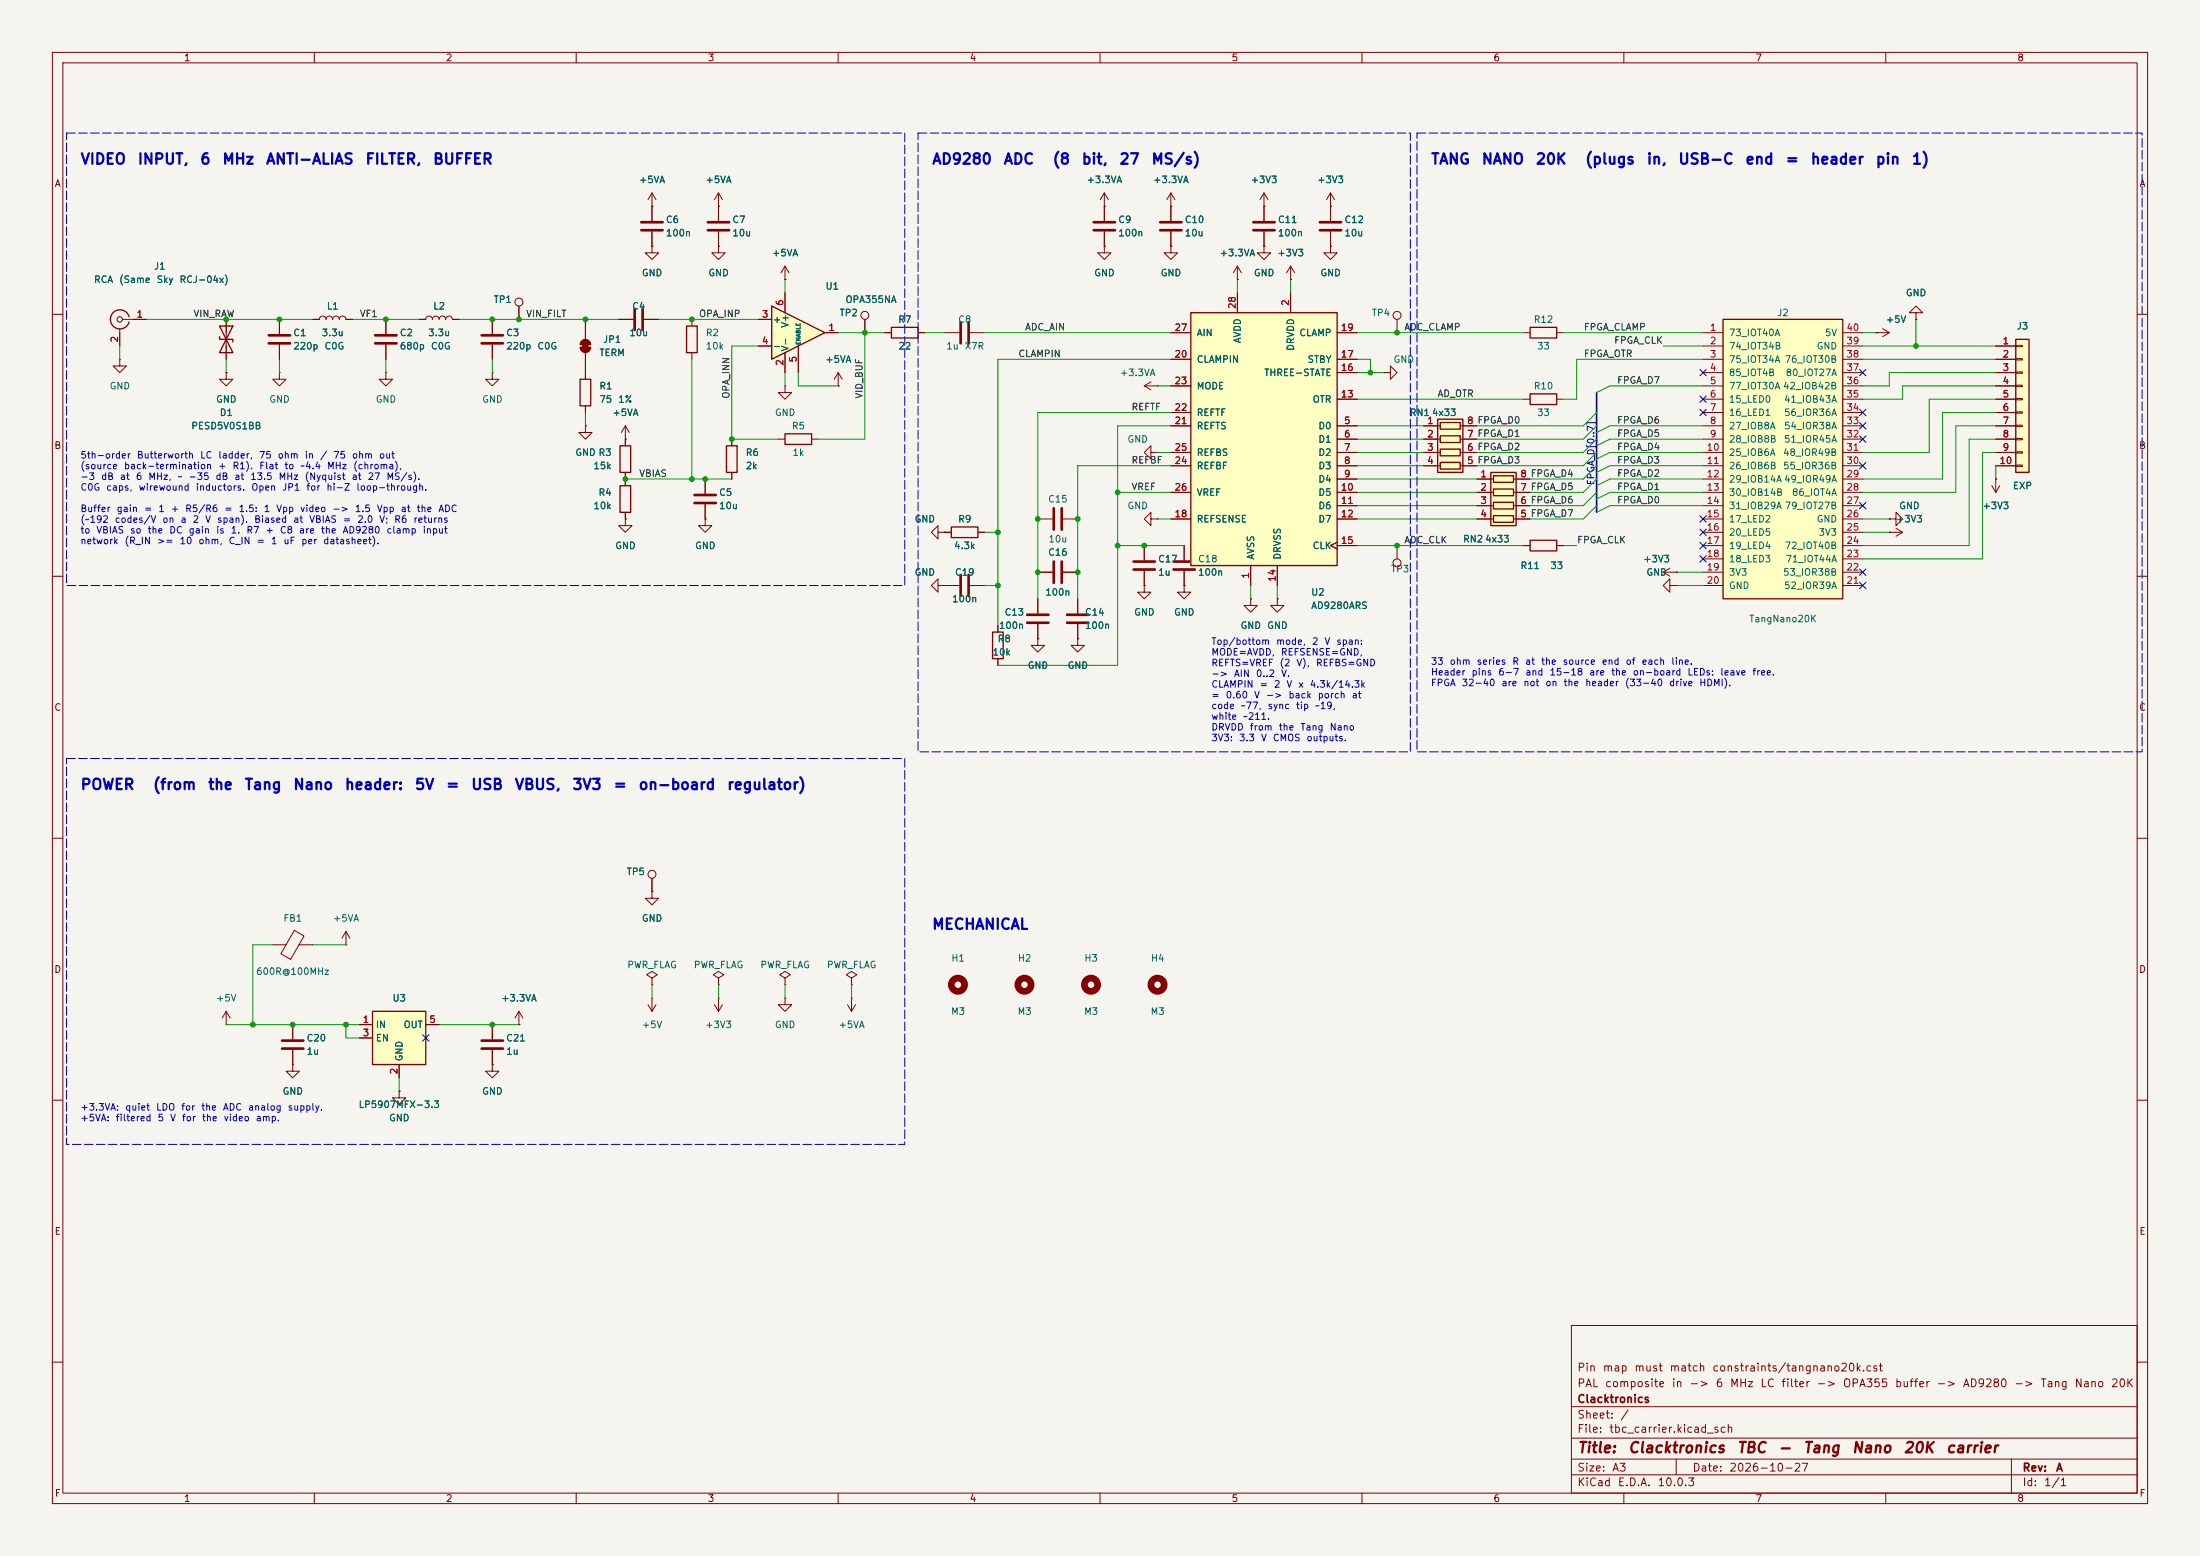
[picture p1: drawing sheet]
<svg xmlns="http://www.w3.org/2000/svg" width="420mm" height="297mm" viewBox="0 0 420 297" stroke-linecap="round" stroke-linejoin="round" font-family="sans-serif">
<path d="M0 0h420v297h-420z" fill="#f5f4ef" stroke="#f5f4ef" stroke-width=".19"/>
<g fill="none" stroke="#840000" stroke-width=".19">
<path d="M10 10h400v277h-400zM12 12h396v273h-396zM60 10v2M110 10v2M160 10v2M210 10v2M260 10v2M310 10v2M360 10v2M210.8 39.4h.1M210.8 36.8v5.4M210.8 36.8l-.7 1.3"/>
<path d="M210.8 36.8l.8 1.3M223.5 39.4h.1M223.5 36.8l-.7 1.3M223.5 36.8l.8 1.3M223.5 36.8v2.6M241.3 39.4h.1M241.3 36.8v5.4M241.3 36.8l-.8 1.3M241.3 36.8l.8 1.3M254 39.4h.1M254 36.8v5.4M254 36.8l-.8 1.3"/>
<path d="M254 36.8l.8 1.3M149.9 53.3h.1M149.9 50.8l-.8 1.3M149.9 50.8l.7 1.3M149.9 50.8v2.5M210.8 47v1.3h1.3l-1.3 1.2-1.3-1.2h1.3M210.8 47h.1M210.8 44.2v2.8M223.5 47v1.3h1.3l-1.3 1.2-1.3-1.2h1.3M223.5 47h.1M236.2 53.3h.1M236.2 50.8l-.7 1.3"/>
<path d="M236.2 50.8l.8 1.3M236.2 50.8v2.5M241.3 47v1.3h1.3l-1.3 1.2-1.3-1.2h1.3M241.3 47h.1M241.3 44.2v2.8M246.4 53.3h.1M246.4 50.8l-.8 1.3M246.4 50.8l.7 1.3M246.4 50.8v2.5M254 47v1.3h1.3l-1.3 1.2-1.3-1.2h1.3M254 47h.1M254 44.2v2.8"/>
<path d="M10 60h2M22.9 68.6v1.3h1.2l-1.2 1.2-1.3-1.2h1.3M22.9 68.6h.1M22.9 62.7v3.3M23.4 61h4.5M43.2 71.1v1.3h1.2l-1.2 1.3-1.3-1.3h1.3M43.2 71.1h.1M43.2 61v7.6M53.3 71.1v1.3h1.3l-1.3 1.3-1.2-1.3h1.2M53.3 71.1h.1M53.3 61v2.8M53.3 65.8v2.8"/>
<path d="M59.7 61h1.3a.64 .64 0 0 1 .6-.7 .64 .64 0 0 1 .6 .7 .64 .64 0 0 1 .7-.7 .64 .64 0 0 1 .6 .7 .64 .64 0 0 1 .6-.7 .64 .64 0 0 1 .7 .7 .64 .64 0 0 1 .6-.7 .64 .64 0 0 1 .6 .7h1.3M73.7 71.1v1.3h1.2l-1.2 1.3-1.3-1.3h1.3M73.7 71.1h.1M73.7 61v2.8M73.7 65.8v2.8M80 61h1.3a.64 .64 0 0 1 .6-.7 .64 .64 0 0 1 .6 .7 .64 .64 0 0 1 .7-.7 .64 .64 0 0 1 .6 .7 .64 .64 0 0 1 .7-.7 .64 .64 0 0 1 .6 .7 .64 .64 0 0 1 .6-.7 .64 .64 0 0 1 .7 .7h1.2M132.1 61v1.2M132.1 67.3v1.3M180.3 63.5h2.8M185.2 63.5h2.8M218.4 73.7l1.3 .7M218.4 73.7h2.6"/>
<path d="M219.7 72.9l-1.3 .8M221 73.7h.1M408 60h2M198.1 99.1h2.8M202.9 99.1h2.8M219.7 86.4v-1.3l-1.3 1.3 1.3 1.2v-1.2h1.3M219.7 99.1v-1.3l-1.3 1.3 1.3 1.2v-1.2h1.3M221 86.4h.1M221 99.1h.1M10 110h2M180.3 101.6h1.3M180.3 111.8h2.8"/>
<path d="M185.2 111.8h2.8M186.7 101.6h1.3M198.1 109.2h2.8M202.9 109.2h2.8M218.4 111.8v1.2h1.3l-1.3 1.3-1.2-1.3h1.2M218.4 111.8h.1M408 110h2M10 160h2M408 160h2M10 210h2M408 210h2M300 253h108v32h-108z"/>
<path d="M10 260h2M300 278.5h108M300 274.5h108M300 268.5h108M320 278.5v3M384 278.5v6.5M408 260h2M60 285v2M110 285v2M160 285v2M210 285v2M260 285v2"/>
<path d="M300 281.5h108M310 285v2M360 285v2"/>
</g>
<path d="M24.6 60.5a1.81 1.81 0 0 0-2.8-1 1.81 1.81 0 0 0 0 2.9 1.81 1.81 0 0 0 2.8-.9M41.9 62.2l2.5 5.1h-2.5l2.5-5.1zM41.9 64.3v.5h2.5v.5M131.1 62.2h2v5.1h-2zM181.6 100.6h5.1v2h-5.1z" fill="none" stroke="#840000" stroke-width=".25"/>
<g fill="none" stroke="#840000" stroke-width=".51">
<path d="M208.8 42.4h4.1M208.8 43.9h4.1M239.3 42.4h4M239.3 43.9h4M252 42.4h4M252 43.9h4M51.3 64h4.1M51.3 65.5h4.1M71.6 64h4.1M71.6 65.5h4.1M183.4 61.5v4M184.9 61.5v4"/>
<path d="M201.2 97v4.1M202.7 97v4.1M183.4 109.7v4.1M184.9 109.7v4.1M201.2 107.2v4.1M202.7 107.2v4.1"/>
</g>
<circle cx="22.9" cy="61" r=".51" fill="none" stroke="#840000" stroke-width=".2"/>
<path d="M147.3 58.4l10.2 5.1-10.2 5.1z" fill="#ffffc2"/>
<path d="M147.3 58.4l10.2 5.1-10.2 5.1zM170.2 62.5h5.1v2h-5.1zM118.4 92.7h2v5.1h-2zM138.7 85.1h2v5.1h-2zM149.9 82.8h5v2h-5zM189.5 120.7h2v5h-2z" fill="none" stroke="#840000" stroke-width=".25"/>
<g fill="none" stroke="#840000" stroke-width=".19">
<path d="M149.9 55.9v3.8M144.8 61h2.5M144.8 66h2.5M149.9 73.7v1.2h1.2l-1.2 1.3-1.3-1.3h1.3M149.9 73.7h.1M149.9 67.3v3.8M152.4 66v5.1M157.5 63.5h2.5M160 73.7h.1M160 71.1l-.7 1.3M160 71.1l.8 1.3M160 71.1v2.6"/>
<path d="M165.1 61v2.5M168.9 63.5h1.3M175.3 63.5h1.2M358.1 63.5h.1M358.1 63.5h2.6M359.4 62.7l1.3 .8M360.7 63.5l-1.3 .8M119.4 99.1v1.2h1.2l-1.2 1.3-1.3-1.3h1.3M119.4 99.1h.1M119.4 91.4v1.3M119.4 97.8v1.3M134.6 99.1v1.2h1.3l-1.3 1.3-1.3-1.3h1.3"/>
<path d="M134.6 99.1h.1M134.6 91.4v2.8M134.6 96.3v2.8M139.7 83.8v1.3M139.7 90.2v1.2M148.6 83.8h1.3M154.9 83.8h1.3M360.7 99.1h1.2v-1.3l1.3 1.3-1.3 1.2v-1.2M360.7 99.1h.1M380.2 92.7l.8 1.3M381 91.4h.1M381 91.4v2.6"/>
<path d="M381.8 92.7l-.8 1.3M179.1 101.6v-1.3l-1.3 1.3 1.3 1.3v-1.3h1.2M179.1 111.8v-1.3l-1.3 1.3 1.3 1.2v-1.2h1.2M180.3 101.6h.1M180.3 111.8h.1M190.5 119.4v1.3M198.1 114.3v2.8M198.1 119.1v2.8M205.7 114.3v2.8M205.7 119.1v2.8M360.7 101.6h.1M360.7 101.6h2.5"/>
<path d="M361.9 100.8l1.3 .8M363.2 101.6l-1.3 .8M190.5 125.7v1.3M198.1 121.9v1.3h1.3l-1.3 1.3-1.3-1.3h1.3M198.1 121.9h.1M205.7 121.9v1.3h1.3l-1.3 1.3-1.2-1.3h1.2M205.7 121.9h.1M124.5 186.7l1-.6-1-.7-1.1 .7 1.1 .6v1.3M124.5 188h.1M137.2 186.7l1-.6-1-.7-1.1 .7 1.1 .6v1.3M137.2 188h.1M149.9 186.7l1-.6-1-.7-1.1 .7 1.1 .6v1.3"/>
<path d="M149.9 188h.1"/>
<circle cx="165.1" cy="60.2" r=".76"/>
</g>
<g fill="none" stroke="#840000" stroke-width="1.3">
<circle cx="182.9" cy="188" r="1.27"/>
<circle cx="195.6" cy="188" r="1.27"/>
<circle cx="208.3" cy="188" r="1.27"/>
<circle cx="221" cy="188" r="1.27"/>
</g>
<path d="M132.6 94.5h4.1M132.6 96h4.1M196.1 117.3h4.1M196.1 118.9h4.1M203.7 117.3h4.1M203.7 118.9h4.1" fill="none" stroke="#840000" stroke-width=".51"/>
<path d="M384.8 64.8h2.5v25.4h-2.5z" fill="#ffffc2"/>
<path d="M384.8 64.8h2.5v25.4h-2.5zM292.1 103.1h5.1v2.1h-5.1z" fill="none" stroke="#840000" stroke-width=".25"/>
<g fill="none" stroke="#840000" stroke-width=".19">
<path d="M365.8 59.7h1.2l-1.2-1.3-1.3 1.3h1.3v1.3M365.8 61h.1M381 66h3.8M381 68.6h3.8M381 71.1h3.8M381 73.7h3.8M381 76.2h3.8M381 78.7h3.8M384.8 65.9h1.3v.3h-1.3zM384.8 68.5h1.3v.2h-1.3zM384.8 71h1.3v.2h-1.3zM384.8 73.5h1.3v.3h-1.3z"/>
<path d="M384.8 76.1h1.3v.2h-1.3zM384.8 78.6h1.3v.3h-1.3zM381 81.3h3.8M381 83.8h3.8M381 86.4h3.8M381 88.9h3.8M384.8 81.2h1.3v.2h-1.3zM384.8 83.7h1.3v.2h-1.3zM384.8 86.2h1.3v.3h-1.3zM384.8 88.8h1.3v.2h-1.3zM290.8 104.1h1.3M297.2 104.1h1.2"/>
<path d="M317.5 109.2l1.3 .8M317.5 109.2h2.5M318.8 111.8v-1.3l-1.3 1.3 1.3 1.2v-1.2h1.2M318.8 108.5l-1.3 .7M320 111.8h.1M320 109.2h.1M56.2 177.6l1.8 1.1-2.5 4.4-1.9-1.1zM66 177.8l-.7 1.3M66 177.8l.8 1.3M66 177.8v2.5M43.2 195.6h.1M43.2 193l-.8 1.3"/>
<path d="M43.2 193l.7 1.3M43.2 193v2.6M52.1 180.3h2.5M57.1 180.3h2.6M66 180.3h.1"/>
</g>
<path d="M328.9 61h22.9v53.3h-22.9z" fill="#ffffc2"/>
<path d="M292.1 62.5h5.1v2h-5.1zM328.9 61h22.9v53.3h-22.9z" fill="none" stroke="#840000" stroke-width=".25"/>
<g fill="none" stroke="#840000" stroke-width=".19">
<path d="M266.7 61v2.5M290.8 63.5h1.3M297.2 63.5h1.2M325.1 63.5h3.8M325.1 66h3.8M325.1 68.6h3.8M325.1 71.1h3.8M325.1 73.7h3.8M325.1 76.2h3.8M325.1 78.7h3.8M351.8 63.5h3.8M351.8 66h3.8"/>
<path d="M351.8 68.6h3.8M351.8 71.1h3.8M351.8 73.7h3.8M351.8 76.2h3.8M351.8 78.7h3.8M325.1 81.3h3.8M325.1 83.8h3.8M325.1 86.4h3.8M325.1 88.9h3.8M325.1 91.4h3.8M325.1 94h3.8M325.1 96.5h3.8"/>
<path d="M325.1 99.1h3.8M351.8 81.3h3.8M351.8 83.8h3.8M351.8 86.4h3.8M351.8 88.9h3.8M351.8 91.4h3.8M351.8 94h3.8M351.8 96.5h3.8M351.8 99.1h3.8M218.4 104.1v2.8M218.4 109v2.8M226.1 111.8v1.2h1.2l-1.2 1.3-1.3-1.3h1.3"/>
<path d="M226.1 111.8h.1M226.1 104.1v2.8M226.1 109v2.8M325.1 101.6h3.8M325.1 104.1h3.8M325.1 106.7h3.8M325.1 109.2h3.8M325.1 111.8h3.8M351.8 101.6h3.8M351.8 104.1h3.8M351.8 106.7h3.8M351.8 109.2h3.8"/>
<path d="M351.8 111.8h3.8"/>
<circle cx="266.7" cy="60.2" r=".76"/>
</g>
<path d="M216.4 107.2h4.1M216.4 108.7h4.1M224 107.2h4.1M224 108.7h4.1" fill="none" stroke="#840000" stroke-width=".51"/>
<path d="M227.3 59.7h28v48.3h-28z" fill="#ffffc2"/>
<path d="M227.3 59.7h28v48.3h-28z" fill="none" stroke="#840000" stroke-width=".25"/>
<g fill="none" stroke="#840000" stroke-width=".19">
<path d="M223.5 39.4v2.8M223.5 44.2v2.8M236.2 55.9v3.8M246.4 55.9v3.8M223.5 68.6h3.8M223.5 63.5h3.8M223.5 78.7h3.8M223.5 73.7h3.8M255.3 76.2h3.8M255.3 71.1h3.8M255.3 68.6h3.8M255.3 63.5h3.8"/>
<path d="M223.5 81.3h3.8M223.5 86.4h3.8M223.5 88.9h3.8M223.5 94h3.8M223.5 99.1h3.8M255.3 81.3h3.8M255.3 83.8h3.8M255.3 86.4h3.8M255.3 88.9h3.8M255.3 91.4h3.8M255.3 94h3.8M255.3 96.5h3.8"/>
<path d="M255.3 99.1h3.8M238.8 114.3v1.3h1.2l-1.2 1.2-1.3-1.2h1.3M238.8 114.3h.1M238.8 108v3.8M243.8 108v3.8M255.3 103.5l-1.3 .6 1.3 .7M255.3 104.1h3.8M266.7 104.1v2.6M55.9 195.6v2.8M55.9 203.2v1.3h1.2l-1.2 1.2-1.3-1.2h1.3M55.9 203.2h.1M55.9 200.4v2.8"/>
<path d="M76.2 208.3v1.3h1.3l-1.3 1.2-1.3-1.2h1.3M76.2 208.3h.1"/>
<circle cx="266.7" cy="107.4" r=".76"/>
</g>
<path d="M221.5 42.4h4.1M221.5 43.9h4.1M53.8 198.6h4.1M53.8 200.2h4.1" fill="none" stroke="#840000" stroke-width=".51"/>
<path d="M71.1 193h10.2v10.2h-10.2z" fill="#ffffc2"/>
<path d="M71.1 193h10.2v10.2h-10.2z" fill="none" stroke="#840000" stroke-width=".25"/>
<g fill="none" stroke="#840000" stroke-width=".19">
<path d="M243.8 114.3v1.3h1.3l-1.3 1.2-1.2-1.2h1.2M243.8 114.3h.1M124.5 170.2v1.3h1.2l-1.2 1.2-1.3-1.2h1.3M124.5 170.2h.1M124.5 167.6v2.6M68.6 195.6h2.5M68.6 198.1h2.5M81.3 195.6h2.5M94 195.6v2.8M99.1 195.6h.1M99.1 193l-.8 1.3M99.1 193l.7 1.3"/>
<path d="M99.1 193v2.6M123.7 191.8l.8 1.2M124.5 190.5h.1M124.5 190.5v2.5M125.2 191.8l-.7 1.2M136.4 191.8l.8 1.2M137.2 190.5h.1M137.2 190.5v2.5M137.9 191.8l-.7 1.2M149.9 190.5v1.3h1.2l-1.2 1.2-1.3-1.2h1.3M149.9 190.5h.1M161.8 191.8l.8 1.2"/>
<path d="M162.6 186.7l1-.6-1-.7-1.1 .7 1.1 .6v1.3M162.6 188h.1M162.6 190.5h.1M162.6 190.5v2.5M163.3 191.8l-.7 1.2M76.2 203.2v2.5M94 203.2v1.3h1.2l-1.2 1.2-1.3-1.2h1.3M94 203.2h.1M94 200.4v2.8"/>
<circle cx="124.5" cy="166.9" r=".76"/>
</g>
<path d="M91.9 198.6h4.1M91.9 200.2h4.1" fill="none" stroke="#840000" stroke-width=".51"/>
<path d="M274.4 80h4.9v10.2h-4.9z" fill="#ffffc2"/>
<path d="M292.1 75.2h5.1v2h-5.1zM274.4 80h4.9v10.2h-4.9zM275 80.6h3.8v1.3h-3.8zM275 83.2h3.8v1.3h-3.8zM275 85.7h3.8v1.3h-3.8zM275 88.3h3.8v1.2h-3.8z" fill="none" stroke="#840000" stroke-width=".25"/>
<g fill="none" stroke="#840000" stroke-width=".19">
<path d="M99.1 58.4v2.6M118.1 61h2.8M122.9 61h2.8M264.2 71.1h1.2v-1.2l1.3 1.2-1.3 1.3v-1.3M264.2 71.1h.1M290.8 76.2h1.3M297.2 76.2h1.2M271.8 81.3h3.2M271.8 83.8h3.2M271.8 86.4h3.2M271.8 88.9h3.2M278.8 81.3h3.1"/>
<path d="M278.8 83.8h3.1M278.8 86.4h3.1M278.8 88.9h3.1"/>
<circle cx="99.1" cy="57.7" r=".76"/>
</g>
<path d="M121.2 58.9v4.1M122.7 58.9v4.1" fill="none" stroke="#840000" stroke-width=".51"/>
<path d="M284.6 90.2h4.8v10.1h-4.8z" fill="#ffffc2"/>
<path d="M110.7 72.4h2.1v5.1h-2.1zM118.4 85.1h2v5.1h-2zM284.6 90.2h4.8v10.1h-4.8zM285.1 90.8h3.8v1.3h-3.8zM285.1 93.3h3.8v1.3h-3.8zM285.1 95.9h3.8v1.3h-3.8zM285.1 98.4h3.8v1.3h-3.8z" fill="none" stroke="#840000" stroke-width=".25"/>
<g fill="none" stroke="#840000" stroke-width=".19">
<path d="M124.5 39.4h.1M124.5 36.8l-.8 1.3M124.5 36.8l.7 1.3M124.5 36.8v5.4M137.2 39.4h.1M137.2 36.8l-.8 1.3M137.2 36.8l.7 1.3M137.2 36.8v5.4M210.8 39.4h.1M210.8 39.4v2.8M223.5 39.4h.1M223.5 39.4v2.8"/>
<path d="M241.3 39.4h.1M241.3 39.4v2.8M254 39.4h.1M254 39.4v2.8M99.1 58.4v2.6M124.5 47v1.3h1.2l-1.2 1.2-1.3-1.2h1.3M124.5 47h.1M124.5 44.2v2.8M137.2 47v1.3h1.2l-1.2 1.2-1.3-1.2h1.3M137.2 47h.1M137.2 44.2v2.8M149.9 53.3h.1"/>
<path d="M149.9 55.9v3.8M210.8 47h.1M210.8 44.2v2.8M223.5 47h.1M223.5 44.2v2.8M236.2 53.3h.1M236.2 55.9v3.8M241.3 47h.1M241.3 44.2v2.8M246.4 53.3h.1M246.4 55.9v3.8M254 47h.1"/>
<path d="M254 44.2v2.8M22.9 63.5v2.5M25.4 61h2.5M43.2 71.1h.1M43.2 61v2.5M43.2 66v2.6M53.3 61v2.8M53.3 65.8v2.8M59.7 61h1.3M66 61h1.3M73.7 61v2.8M73.7 65.8v2.8"/>
<path d="M80 61h1.3M86.4 61h1.2M94 71.1v1.3h1.2l-1.2 1.3-1.3-1.3h1.3M94 71.1h.1M94 61v2.8M94 65.8v2.8M110.7 65.8h2.1M110.7 66.3h2.1M111.8 61v3.8M111.8 67.3v5.1M111.8 77.5v1.2M118.1 61h2.8"/>
<path d="M122.9 61h2.8M144.8 61h2.5M144.8 66h2.5M149.9 67.3v3.8M152.4 66v5.1M157.5 63.5h2.5M160 73.7h.1M165.1 61v2.5M168.9 63.5h1.3M175.3 63.5h1.2M223.5 63.5h3.8M223.5 68.6h3.8"/>
<path d="M223.5 78.7h3.8M223.5 73.7h3.8M255.3 63.5h3.8M255.3 76.2h3.8M255.3 71.1h3.8M255.3 68.6h3.8M358.1 63.5h.1M365.8 61h.1M381 66h3.8M381 76.2h3.8M381 71.1h3.8M381 68.6h3.8"/>
<path d="M381 78.7h3.8M381 73.7h3.8M111.8 81.3v1.3h1.2l-1.2 1.2-1.3-1.2h1.3M111.8 81.3h.1M119.4 83.8h.1M119.4 99.1h.1M119.4 81.3l-.8 1.3M119.4 81.3l.7 1.3M119.4 81.3v3.8M119.4 90.2v2.5M119.4 97.8v1.3M134.6 99.1h.1"/>
<path d="M134.6 91.4v2.8M134.6 96.3v2.8M139.7 83.8v1.3M139.7 90.2v1.2M223.5 94h3.8M223.5 99.1h3.8M223.5 81.3h3.8M223.5 86.4h3.8M223.5 88.9h3.8M255.3 91.4h3.8M255.3 94h3.8M255.3 96.5h3.8"/>
<path d="M255.3 99.1h3.8M255.3 81.3h3.8M255.3 83.8h3.8M255.3 86.4h3.8M255.3 88.9h3.8M271.8 81.3h2.5M271.8 83.8h2.5M271.8 86.4h2.5M271.8 88.9h2.5M279.4 81.3h2.5M279.4 83.8h2.5M279.4 86.4h2.5"/>
<path d="M279.4 88.9h2.5M281.9 91.4h3.2M281.9 94h3.2M281.9 96.5h3.2M281.9 99.1h3.2M288.9 91.4h3.2M288.9 94h3.2M288.9 96.5h3.2M288.9 99.1h3.2M360.7 99.1h.1M381 91.4h.1M381 81.3h3.8"/>
<path d="M381 83.8h3.8M381 86.4h3.8M381 88.9h3.8M180.3 101.6h.1M180.3 111.8h.1M180.3 111.8h2.8M180.3 101.6h1.3M185.2 111.8h2.8M186.7 101.6h1.3M190.5 119.4v1.3M198.1 114.3v2.8M198.1 119.1v2.8"/>
<path d="M198.1 109.2h2.8M202.9 109.2h2.8M205.7 114.3v2.8M205.7 119.1v2.8M218.4 111.8h.1M218.4 104.1v2.8M218.4 109v2.8M226.1 111.8h.1M226.1 104.1v2.8M226.1 109v2.8M238.8 114.3h.1M238.8 108v3.8"/>
<path d="M243.8 114.3h.1M243.8 108v3.8M255.3 103.5l-1.3 .6 1.3 .7M255.3 104.1h3.8M290.8 104.1h1.3M297.2 104.1h1.2M320 109.2h.1M320 111.8h.1M360.7 101.6h.1M190.5 125.7v1.3M198.1 121.9h.1M205.7 121.9h.1"/>
<path d="M124.5 170.2h.1M124.5 167.6v2.6M55.9 195.6v2.8M68.6 195.6h2.5M68.6 198.1h2.5M81.3 195.6h2.5M94 195.6v2.8M99.1 195.6h.1M55.9 203.2h.1M55.9 200.4v2.8M76.2 208.3h.1M76.2 203.2v2.5"/>
<path d="M94 203.2h.1M94 200.4v2.8"/>
</g>
<path d="M122.4 42.4h4.1M122.4 43.9h4.1M135.1 42.4h4.1M135.1 43.9h4.1M91.9 64h4.1M91.9 65.5h4.1" fill="none" stroke="#840000" stroke-width=".51"/>
<g fill="#840000" stroke="#840000" stroke-width=".19">
<path d="M111.3 65.5h1v1h-1z"/>
<path d="M111 65.1a1.02 1.02 0 0 1 1.1-.2 1.02 1.02 0 0 1 .7 .9h-2.1z"/>
<path d="M110.7 66.3h2.1a1.02 1.02 0 0 1-1 1 1.02 1.02 0 0 1-1.1-1z"/>
</g>
<path d="M304.8 74.9v22.9" fill="none" stroke="#000084" stroke-width=".3"/>
<g fill="none" stroke="#009600" stroke-width=".19">
<path d="M149.9 53.3v2.6M236.2 53.3v2.6M246.4 53.3v2.6M22.9 66v2.6M27.9 61h31.8M43.2 68.6v2.5M53.3 68.6v2.5M67.3 61h12.7M73.7 68.6v2.5M87.6 61h30.5M94 68.6v2.5M111.8 78.7v2.6"/>
<path d="M125.7 61h19.1M132.1 68.6v22.8M144.8 66h-5.1v17.8h8.9M149.9 71.1v2.6M152.4 71.1v2.6h7.6M160 63.5h8.9M165.1 63.5v20.3h-8.9M176.5 63.5h3.8M188 63.5h35.5M221 73.7h2.5M223.5 68.6h-33v50.8M223.5 78.7h-25.4v35.6"/>
<path d="M259.1 63.5h31.7M259.1 68.6h2.5v2.5M259.1 71.1h5.1M259.1 76.2h31.7M298.4 63.5h26.7M304.8 78.7l-2.5 2.6h-20.4M317.5 66h7.6M325.1 68.6h-24.1v7.6h-2.6M325.1 73.7h-17.8l-2.5 1.2M355.6 63.5h2.5M355.6 68.6h25.4M355.6 66h25.4"/>
<path d="M365.8 61v5M381 76.2h-12.7v10.2h-12.7M381 71.1h-20.3v2.6h-5.1M381 78.7h-10.2v12.7h-15.2M381 73.7h-17.8v2.5h-7.6M119.4 91.4h20.3M213.4 94h10.1M221 99.1h2.5M221 86.4h2.5M223.5 88.9h-17.8v25.4M223.5 81.3h-10.1v45.7h-22.9M259.1 99.1h22.8"/>
<path d="M259.1 81.3h12.7M259.1 86.4h12.7M259.1 88.9h12.7M259.1 83.8h12.7M259.1 91.4h22.8M259.1 96.5h22.8M259.1 94h22.8M304.8 96.5l-2.5 2.6h-10.2M304.8 83.8l-2.5 2.6h-20.4M304.8 86.4l-2.5 2.5h-20.4M304.8 81.3l-2.5 2.5h-20.4M304.8 88.9l-2.5 2.5h-10.2"/>
<path d="M304.8 94l-2.5 2.5h-10.2M304.8 91.4l-2.5 2.6h-10.2M325.1 81.3h-17.8l-2.5 1.3M325.1 86.4h-17.8l-2.5 1.2M325.1 88.9h-17.8l-2.5 1.3M325.1 83.8h-17.8l-2.5 1.3M325.1 91.4h-17.8l-2.5 1.3M325.1 96.5h-17.8l-2.5 1.3M325.1 94h-17.8l-2.5 1.3M355.6 99.1h5.1M381 81.3h-7.6v12.7h-17.8M381 86.4h-2.5v20.3h-22.9"/>
<path d="M381 83.8h-5.1v20.3h-20.3M381 88.9v2.5M188 101.6h2.5M188 111.8h2.5M213.4 104.1h12.7M238.8 111.8v2.5M243.8 111.8v2.5M259.1 104.1h31.7M298.4 104.1h2.6M320 109.2h5.1M320 111.8h5.1M355.6 101.6h5.1"/>
<path d="M43.2 195.6h25.4M52.1 180.3h-3.8v15.3M59.7 180.3h6.3M66 195.6v2.5h2.6M83.8 195.6h15.3M124.5 188v2.5M137.2 188v2.5M149.9 188v2.5M162.6 188v2.5M76.2 205.7v2.6"/>
</g>
<g fill="none" stroke="#000084" stroke-width=".19">
<path d="M324.5 78.1l1.2 1.2M324.5 75.6l1.2 1.2M324.5 70.5l1.2 1.2M325.7 78.1l-1.2 1.2M325.7 75.6l-1.2 1.2M325.7 70.5l-1.2 1.2M355 70.5l1.2 1.2M355 78.1l1.2 1.2M356.2 70.5l-1.2 1.2M356.2 78.1l-1.2 1.2M324.5 98.5l1.2 1.2M325.7 98.5l-1.2 1.2"/>
<path d="M355 95.9l1.2 1.2M355 88.3l1.2 1.2M355 83.2l1.2 1.2M355 80.7l1.2 1.2M356.2 95.9l-1.2 1.2M356.2 88.3l-1.2 1.2M356.2 83.2l-1.2 1.2M356.2 80.7l-1.2 1.2M324.5 106.1l1.2 1.2M324.5 103.5l1.2 1.2M324.5 101l1.2 1.2M325.7 106.1l-1.2 1.2"/>
<path d="M325.7 101l-1.2 1.2M325.7 103.5l-1.2 1.2M355 108.6l1.2 1.2M355 111.2l1.2 1.2M356.2 108.6l-1.2 1.2M356.2 111.2l-1.2 1.2M80.7 197.5l1.2 1.2M81.9 197.5l-1.2 1.2"/>
</g>
<path d="M12.7 25.4h160v86.4h-160zM175.3 25.4h93.9v118.1h-93.9zM270.5 25.4h138.4v118.1h-138.4zM12.7 144.8h160v73.6h-160z" fill="none" stroke="#0000c2" stroke-width=".19" stroke-dasharray="1.7 .6"/>
<g fill="#009600" stroke="#009600" stroke-width=".19">
<circle cx="53.3" cy="61" r=".46"/>
<circle cx="73.7" cy="61" r=".46"/>
<circle cx="43.2" cy="61" r=".46"/>
<circle cx="165.1" cy="63.5" r=".46"/>
<circle cx="139.7" cy="83.8" r=".46"/>
<circle cx="134.6" cy="91.4" r=".46"/>
<circle cx="132.1" cy="91.4" r=".46"/>
<circle cx="119.4" cy="91.4" r=".46"/>
<circle cx="55.9" cy="195.6" r=".46"/>
<circle cx="48.3" cy="195.6" r=".46"/>
<circle cx="66" cy="195.6" r=".46"/>
<circle cx="94" cy="195.6" r=".46"/>
<circle cx="99.1" cy="61" r=".46"/>
<circle cx="111.8" cy="61" r=".46"/>
<circle cx="94" cy="61" r=".46"/>
<circle cx="132.1" cy="61" r=".46"/>
<circle cx="266.7" cy="104.1" r=".46"/>
<circle cx="261.6" cy="71.1" r=".46"/>
<circle cx="266.7" cy="63.5" r=".46"/>
<circle cx="365.8" cy="66" r=".46"/>
<circle cx="218.4" cy="104.1" r=".46"/>
<circle cx="190.5" cy="101.6" r=".46"/>
<circle cx="190.5" cy="111.8" r=".46"/>
<circle cx="213.4" cy="104.1" r=".46"/>
<circle cx="205.7" cy="109.2" r=".46"/>
<circle cx="198.1" cy="109.2" r=".46"/>
<circle cx="205.7" cy="99.1" r=".46"/>
<circle cx="198.1" cy="99.1" r=".46"/>
<circle cx="213.4" cy="94" r=".46"/>
</g>
<g font-size="2" fill="#0000c2">
<text x="15.2" y="31.9">VIDEO</text>
<text x="26.1" y="31.9">INPUT,</text>
<text x="38.1" y="31.9">6</text>
<text x="42.3" y="31.9">MHz</text>
<text x="50.6" y="31.9">ANTI-ALIAS</text>
<text x="69.6" y="31.9">FILTER,</text>
<text x="82.5" y="31.9">BUFFER</text>
<text x="177.8" y="31.9">AD9280</text>
<text x="191.5" y="31.9">ADC</text>
<text x="200.8" y="31.9">(8</text>
<text x="206.4" y="31.9">bit,</text>
<text x="213.5" y="31.9">27</text>
<text x="219.7" y="31.9">MS/s)</text>
<text x="273" y="31.9">TANG</text>
<text x="282.7" y="31.9">NANO</text>
<text x="293" y="31.9">20K</text>
<text x="302.5" y="31.9">(plugs</text>
<text x="314.2" y="31.9">in,</text>
<text x="320.3" y="31.9">USB-C</text>
<text x="333.1" y="31.9">end</text>
<text x="340.7" y="31.9">=</text>
<text x="345.5" y="31.9">header</text>
<text x="357.9" y="31.9">pin</text>
<text x="364.8" y="31.9">1)</text>
<text x="15.2" y="151.2">POWER</text>
<text x="29.1" y="151.2">(from</text>
<text x="39.6" y="151.2">the</text>
<text x="46.6" y="151.2">Tang</text>
<text x="55.8" y="151.2">Nano</text>
<text x="65.7" y="151.2">header:</text>
<text x="79.1" y="151.2">5V</text>
<text x="85" y="151.2">=</text>
<text x="89.8" y="151.2">USB</text>
<text x="98.1" y="151.2">VBUS,</text>
<text x="109.1" y="151.2">3V3</text>
<text x="117" y="151.2">=</text>
<text x="121.8" y="151.2">on-board</text>
<text x="138.7" y="151.2">regulator)</text>
<text x="177.8" y="177.9">MECHANICAL</text>
</g>
<g font-size="2" fill="#840000">
<text x="301" y="277.8">Title:</text>
<text x="310.7" y="277.8">Clacktronics</text>
<text x="331.5" y="277.8">TBC</text>
<text x="339.3" y="277.8">-</text>
<text x="344.1" y="277.8">Tang</text>
<text x="353.4" y="277.8">Nano</text>
<text x="363.2" y="277.8">20K</text>
<text x="371.4" y="277.8">carrier</text>
</g>
<g font-size="1.5" fill="#840000">
<text x="301" y="262.1">Pin</text>
<text x="305.9" y="262.1">map</text>
<text x="311.9" y="262.1">must</text>
<text x="318.6" y="262.1">match</text>
<text x="326.8" y="262.1">constraints/tangnano20k.cst</text>
<text x="301" y="268.1">Clacktronics</text>
<text x="301" y="265.1">PAL</text>
<text x="306.3" y="265.1">composite</text>
<text x="319" y="265.1">in</text>
<text x="322.4" y="265.1">-&gt;</text>
<text x="327.4" y="265.1">6</text>
<text x="330.1" y="265.1">MHz</text>
<text x="335.9" y="265.1">LC</text>
<text x="339.9" y="265.1">filter</text>
<text x="346.7" y="265.1">-&gt;</text>
<text x="351.7" y="265.1">OPA355</text>
<text x="361.6" y="265.1">buffer</text>
<text x="369.6" y="265.1">-&gt;</text>
<text x="374.6" y="265.1">AD9280</text>
<text x="384.4" y="265.1">-&gt;</text>
<text x="389.4" y="265.1">Tang</text>
<text x="395.9" y="265.1">Nano</text>
<text x="402.9" y="265.1">20K</text>
<text x="301" y="273.8">File:</text>
<text x="301" y="271.1">Sheet:</text>
<text x="307.1" y="273.8">tbc_carrier.kicad_sch</text>
<text x="309.2" y="271.1">/</text>
<text x="301" y="281.2">Size:</text>
<text x="307.6" y="281.2">A3</text>
<text x="323" y="281.2">Date:</text>
<text x="330" y="281.2">2026-10-27</text>
<text x="386" y="281.2">Rev:</text>
<text x="392.4" y="281.2">A</text>
<text x="301" y="284">KiCad</text>
<text x="308.7" y="284">E.D.A.</text>
<text x="316.3" y="284">10.0.3</text>
<text x="386" y="284">Id:</text>
<text x="390.1" y="284">1/1</text>
</g>
<g font-size="1.3" fill="#840000">
<text x="35" y="12">1</text>
<text x="85" y="12">2</text>
<text x="135" y="12">3</text>
<text x="185" y="12">4</text>
<text x="235" y="12">5</text>
<text x="285" y="12">6</text>
<text x="335" y="12">7</text>
<text x="385" y="12">8</text>
<text x="10.3" y="36">A</text>
<text x="408.3" y="36">A</text>
<text x="10.3" y="86">B</text>
<text x="408.2" y="86">B</text>
<text x="10.3" y="136">C</text>
<text x="408.2" y="136">C</text>
<text x="10.3" y="186">D</text>
<text x="408.2" y="186">D</text>
<text x="10.3" y="236">E</text>
<text x="408.3" y="236">E</text>
<text x="10.3" y="286">F</text>
<text x="35" y="287">1</text>
<text x="85" y="287">2</text>
<text x="135" y="287">3</text>
<text x="185" y="287">4</text>
<text x="235" y="287">5</text>
<text x="285" y="287">6</text>
<text x="335" y="287">7</text>
<text x="385" y="287">8</text>
<text x="408.3" y="286">F</text>
</g>
<g font-size="1.3" fill="#006464">
<text x="121.9" y="35.3">+5VA</text>
<text x="134.6" y="35.3">+5VA</text>
<text x="207.3" y="35.3">+3.3VA</text>
<text x="220" y="35.3">+3.3VA</text>
<text x="238.7" y="35.3">+3V3</text>
<text x="251.4" y="35.3">+3V3</text>
<text x="127" y="42.9">C6</text>
<text x="127" y="45.4">100n</text>
<text x="139.7" y="42.9">C7</text>
<text x="139.7" y="45.4">10u</text>
<text x="213.4" y="42.9">C9</text>
<text x="213.4" y="45.4">100n</text>
<text x="226.1" y="42.9">C10</text>
<text x="226.1" y="45.4">10u</text>
<text x="243.8" y="45.4">100n</text>
<text x="243.8" y="42.9">C11</text>
<text x="256.5" y="42.9">C12</text>
<text x="256.5" y="45.4">10u</text>
<text x="29.3" y="51.8">J1</text>
<text x="122.4" y="53">GND</text>
<text x="135.1" y="53">GND</text>
<text x="147.3" y="49.2">+5VA</text>
<text x="208.8" y="53">GND</text>
<text x="221.5" y="53">GND</text>
<text x="232.7" y="49.2">+3.3VA</text>
<text x="239.3" y="53">GND</text>
<text x="243.7" y="49.2">+3V3</text>
<text x="252" y="53">GND</text>
<text x="17.8" y="54.3">RCA</text>
<text x="22.6" y="54.3">(Same</text>
<text x="29.8" y="54.3">Sky</text>
<text x="34.2" y="54.3">RCJ-04x)</text>
<text x="62.3" y="59.4">L1</text>
<text x="82.6" y="59.4">L2</text>
<text x="94.1" y="58.1">TP1</text>
<text x="120.6" y="59.4">C4</text>
<text x="157.5" y="55.6">U1</text>
<text x="161.3" y="58.1">OPA355NA</text>
<text x="363.7" y="56.9">GND</text>
<text x="55.9" y="64.5">C1</text>
<text x="61.3" y="64.5">3.3u</text>
<text x="76.2" y="64.5">C2</text>
<text x="81.6" y="64.5">3.3u</text>
<text x="96.5" y="64.5">C3</text>
<text x="115" y="65.7">JP1</text>
<text x="120" y="64.5">10u</text>
<text x="134.6" y="64.5">R2</text>
<text x="147.4" y="61.9">+</text>
<text x="150.8" y="62.7" transform="rotate(-90 150.8 62.7)">V+</text>
<text x="160.2" y="60.7">TP2</text>
<text x="171.4" y="61.9">R7</text>
<text x="182.8" y="61.9">C8</text>
<text x="228.3" y="64.5">AIN</text>
<text x="237.2" y="65.6" transform="rotate(-90 237.2 65.6)">AVDD</text>
<text x="247.9" y="64.5">CLAMP</text>
<text x="261.8" y="60.7">TP4</text>
<text x="292.7" y="61.9">R12</text>
<text x="329.9" y="64.5">73_IOT40A</text>
<text x="339.2" y="60.7">J2</text>
<text x="348.3" y="64.5">5V</text>
<text x="359.9" y="61.9">+5V</text>
<text x="384.9" y="63.2">J3</text>
<text x="55.9" y="67">220p</text>
<text x="61.8" y="67">C0G</text>
<text x="76.2" y="67">680p</text>
<text x="82.2" y="67">C0G</text>
<text x="96.5" y="67">220p</text>
<text x="102.5" y="67">C0G</text>
<text x="114.3" y="68.3">TERM</text>
<text x="134.6" y="67">10k</text>
<text x="147.4" y="67">-</text>
<text x="150.8" y="67.2" transform="rotate(-90 150.8 67.2)">V-</text>
<text x="157.4" y="69.6">+5VA</text>
<text x="171.4" y="67">22</text>
<text x="180.5" y="67">1u</text>
<text x="184.1" y="67">X7R</text>
<text x="228.3" y="69.6">CLAMPIN</text>
<text x="247.4" y="67.1" transform="rotate(-90 247.4 67.1)">DRVDD</text>
<text x="249.5" y="69.6">STBY</text>
<text x="265.9" y="69.6">GND</text>
<text x="293.3" y="67">33</text>
<text x="329.9" y="67">74_IOT34B</text>
<text x="329.9" y="69.6">75_IOT34A 76_IOT30B</text>
<text x="346.7" y="67">GND</text>
<text x="20.8" y="74.6">GND</text>
<text x="41.1" y="77.2">GND</text>
<text x="51.3" y="77.2">GND</text>
<text x="71.6" y="77.2">GND</text>
<text x="91.9" y="77.2">GND</text>
<text x="114.3" y="74.6">R1</text>
<text x="114.3" y="77.2">75</text>
<text x="117.9" y="77.2">1%</text>
<text x="213.7" y="72.1">+3.3VA</text>
<text x="228.3" y="74.6">MODE</text>
<text x="241.2" y="72.1">THREE-STATE</text>
<text x="250.5" y="77.2">OTR</text>
<text x="292.7" y="74.6">R10</text>
<text x="329.9" y="72.1">85_IOT4B</text>
<text x="329.9" y="74.6">77_IOT30A 42_IOB42B</text>
<text x="329.9" y="77.2">15_LED0</text>
<text x="340.5" y="77.2">41_IOB43A</text>
<text x="340.8" y="72.1">80_IOT27A</text>
<text x="36.4" y="82.3">PESD5V0S1BB</text>
<text x="41.8" y="79.7">D1</text>
<text x="116.8" y="79.7">+5VA</text>
<text x="147.8" y="79.7">GND</text>
<text x="151.1" y="82.3">R5</text>
<text x="228.3" y="82.3">REFTS</text>
<text x="228.3" y="79.7">REFTF</text>
<text x="251.6" y="82.3">D0</text>
<text x="269" y="79.7">RN1</text>
<text x="273.3" y="79.7">4x33</text>
<text x="293.3" y="79.7">33</text>
<text x="329.9" y="79.7">16_LED1</text>
<text x="329.9" y="82.3">27_IOB8A</text>
<text x="340.5" y="82.3">54_IOR38A</text>
<text x="340.5" y="79.7">56_IOR36A</text>
<text x="109.7" y="87.3">GND R3</text>
<text x="113.2" y="89.9">15k</text>
<text x="142.2" y="87.3">R6</text>
<text x="142.2" y="89.9">2k</text>
<text x="151.2" y="87.3">1k</text>
<text x="215.1" y="84.8">GND</text>
<text x="228.3" y="89.9">REFBF</text>
<text x="228.3" y="87.3">REFBS</text>
<text x="251.6" y="84.8">D1</text>
<text x="251.6" y="87.3">D2</text>
<text x="251.6" y="89.9">D3</text>
<text x="329.9" y="84.8">28_IOB8B</text>
<text x="329.9" y="87.3">25_IOB6A</text>
<text x="329.9" y="89.9">26_IOB6B</text>
<text x="340.3" y="89.9">55_IOR36B</text>
<text x="340.3" y="87.3">48_IOR49B</text>
<text x="340.5" y="84.8">51_IOR45A</text>
<text x="114.1" y="95">R4</text>
<text x="137.2" y="95">C5</text>
<text x="228.3" y="95">VREF</text>
<text x="251.6" y="92.4">D4</text>
<text x="251.6" y="95">D5</text>
<text x="329.9" y="92.4">29_IOB14A 49_IOR49A</text>
<text x="329.9" y="95">30_IOB14B</text>
<text x="342" y="95">86_IOT4A</text>
<text x="384.2" y="93.7">EXP</text>
<text x="113.2" y="97.5">10k</text>
<text x="137.2" y="97.5">10u</text>
<text x="174.5" y="100">GND</text>
<text x="182.8" y="100">R9</text>
<text x="200" y="96.2">C15</text>
<text x="215.1" y="97.5">GND</text>
<text x="228.3" y="100">REFSENSE</text>
<text x="251.6" y="97.5">D6</text>
<text x="251.6" y="100">D7</text>
<text x="329.9" y="97.5">31_IOB29A 79_IOT27B</text>
<text x="329.9" y="100">17_LED2</text>
<text x="346.7" y="100">GND</text>
<text x="361.8" y="100">+3V3</text>
<text x="362.5" y="97.5">GND</text>
<text x="378.4" y="97.5">+3V3</text>
<text x="117.3" y="105.1">GND</text>
<text x="132.6" y="105.1">GND</text>
<text x="182" y="105.1">4.3k</text>
<text x="200" y="106.4">C16</text>
<text x="200" y="103.8">10u</text>
<text x="221" y="107.7">C17</text>
<text x="228.6" y="107.7">C18</text>
<text x="239.7" y="106.9" transform="rotate(-90 239.7 106.9)">AVSS</text>
<text x="244.8" y="106.9" transform="rotate(-90 244.8 106.9)">DRVSS</text>
<text x="250.5" y="105.1">CLK</text>
<text x="279.2" y="103.8">RN2</text>
<text x="283.4" y="103.8">4x33</text>
<text x="313.6" y="107.7">+3V3</text>
<text x="329.9" y="102.6">20_LED5</text>
<text x="329.9" y="105.1">19_LED4</text>
<text x="329.9" y="107.7">18_LED3</text>
<text x="340.6" y="105.1">72_IOT40B</text>
<text x="340.8" y="107.7">71_IOT44A</text>
<text x="347.1" y="102.6">3V3</text>
<text x="174.5" y="110.2">GND</text>
<text x="182.2" y="110.2">C19</text>
<text x="221" y="110.2">1u</text>
<text x="228.6" y="110.2">100n</text>
<text x="265.4" y="109.6">TP3</text>
<text x="290.2" y="108.9">R11</text>
<text x="295.9" y="108.9">33</text>
<text x="314.2" y="110.2">GND</text>
<text x="329.9" y="110.2">3V3</text>
<text x="329.9" y="112.7">GND</text>
<text x="340.3" y="110.2">53_IOR38B</text>
<text x="340.5" y="112.7">52_IOR39A</text>
<text x="181.7" y="115.3">100n</text>
<text x="191.7" y="117.8">C13</text>
<text x="199.4" y="114">100n</text>
<text x="207" y="117.8">C14</text>
<text x="216.4" y="117.8">GND</text>
<text x="224" y="117.8">GND</text>
<text x="250.2" y="116.5">AD9280ARS</text>
<text x="250.2" y="114">U2</text>
<text x="333.8" y="119.1">TangNano20K</text>
<text x="189.4" y="125.4">10k</text>
<text x="190.3" y="122.9">R8</text>
<text x="190.6" y="120.4">100n</text>
<text x="207" y="120.4">100n</text>
<text x="236.7" y="120.4">GND</text>
<text x="241.8" y="120.4">GND</text>
<text x="196.1" y="128">GND</text>
<text x="203.7" y="128">GND</text>
<text x="119.5" y="167.3">TP5</text>
<text x="54" y="176.2">FB1</text>
<text x="63.5" y="176.2">+5VA</text>
<text x="122.4" y="176.2">GND</text>
<text x="119.6" y="185.1">PWR_FLAG</text>
<text x="132.3" y="185.1">PWR_FLAG</text>
<text x="145" y="185.1">PWR_FLAG</text>
<text x="157.7" y="185.1">PWR_FLAG</text>
<text x="181.5" y="183.9">H1</text>
<text x="194.2" y="183.9">H2</text>
<text x="206.9" y="183.9">H3</text>
<text x="219.6" y="183.9">H4</text>
<text x="41.1" y="191.5">+5V</text>
<text x="48.8" y="186.4">600R@100MHz</text>
<text x="74.8" y="191.5">U3</text>
<text x="95.6" y="191.5">+3.3VA</text>
<text x="71.6" y="196.6">IN</text>
<text x="76.9" y="196.6">OUT</text>
<text x="122.4" y="196.6">+5V</text>
<text x="134.5" y="196.6">+3V3</text>
<text x="147.8" y="196.6">GND</text>
<text x="160" y="196.6">+5VA</text>
<text x="181.4" y="194">M3</text>
<text x="194.1" y="194">M3</text>
<text x="206.8" y="194">M3</text>
<text x="219.5" y="194">M3</text>
<text x="58.4" y="201.6">1u</text>
<text x="58.4" y="199.1">C20</text>
<text x="71.6" y="199.1">EN</text>
<text x="77.2" y="202.7" transform="rotate(-90 77.2 202.7)">GND</text>
<text x="96.5" y="201.6">1u</text>
<text x="96.5" y="199.1">C21</text>
<text x="53.8" y="209.3">GND</text>
<text x="91.9" y="209.3">GND</text>
<text x="68.4" y="211.8">LP5907MFX-3.3</text>
<text x="74.2" y="214.3">GND</text>
</g>
<g font-size="1.3" fill="#a90000">
<text x="149.8" y="58.5" transform="rotate(-90 149.8 58.5)">6</text>
<text x="236.2" y="59.1" transform="rotate(-90 236.2 59.1)">28</text>
<text x="246.4" y="58.5" transform="rotate(-90 246.4 58.5)">2</text>
<text x="22.8" y="65.5" transform="rotate(-90 22.8 65.5)">2</text>
<text x="26" y="60.9">1</text>
<text x="145.3" y="60.9">3</text>
<text x="158" y="63.5">1</text>
<text x="224.1" y="63.5">27</text>
<text x="255.9" y="63.5">19</text>
<text x="326.3" y="63.5">1</text>
<text x="352.4" y="63.5">40</text>
<text x="145.3" y="66">4</text>
<text x="149.8" y="69.9" transform="rotate(-90 149.8 69.9)">2</text>
<text x="152.4" y="69.3" transform="rotate(-90 152.4 69.3)">5</text>
<text x="224.1" y="68.6">20</text>
<text x="255.9" y="71.1">16</text>
<text x="255.9" y="68.6">17</text>
<text x="326.3" y="66">2</text>
<text x="326.3" y="68.6">3</text>
<text x="326.3" y="71.1">4</text>
<text x="352.4" y="71.1">37</text>
<text x="352.4" y="68.6">38</text>
<text x="352.4" y="66">39</text>
<text x="382.2" y="66">1</text>
<text x="382.2" y="68.6">2</text>
<text x="382.2" y="71.1">3</text>
<text x="224.1" y="73.6">23</text>
<text x="255.9" y="76.2">13</text>
<text x="326.3" y="73.6">5</text>
<text x="326.3" y="76.2">6</text>
<text x="352.4" y="76.2">35</text>
<text x="352.4" y="73.6">36</text>
<text x="382.2" y="73.6">4</text>
<text x="382.2" y="76.2">5</text>
<text x="224.1" y="81.3">21</text>
<text x="224.1" y="78.7">22</text>
<text x="256.5" y="81.3">5</text>
<text x="256.5" y="83.8">6</text>
<text x="272.3" y="81.3">1</text>
<text x="272.3" y="83.8">2</text>
<text x="280" y="83.8">7 FPGA_D1</text>
<text x="280" y="81.3">8 FPGA_D0</text>
<text x="280" y="83.8">7</text>
<text x="280" y="81.3">8</text>
<text x="326.3" y="78.7">7</text>
<text x="326.3" y="81.3">8</text>
<text x="326.3" y="83.8">9</text>
<text x="352.4" y="83.8">32</text>
<text x="352.4" y="81.3">33</text>
<text x="352.4" y="78.7">34</text>
<text x="382.2" y="78.7">6</text>
<text x="382.2" y="81.3">7</text>
<text x="382.2" y="83.8">8</text>
<text x="224.1" y="88.9">24</text>
<text x="224.1" y="86.3">25</text>
<text x="256.5" y="86.3">7</text>
<text x="256.5" y="88.9">8</text>
<text x="272.3" y="86.3">3</text>
<text x="272.3" y="88.9">4</text>
<text x="280" y="88.9">5 FPGA_D3</text>
<text x="280" y="86.3">6 FPGA_D2</text>
<text x="280" y="88.9">5</text>
<text x="280" y="86.3">6</text>
<text x="325.7" y="86.3">10</text>
<text x="325.7" y="88.9">11</text>
<text x="352.4" y="88.9">30</text>
<text x="352.4" y="86.3">31</text>
<text x="381.6" y="88.9">10</text>
<text x="382.2" y="86.3">9</text>
<text x="224.1" y="94">26</text>
<text x="255.9" y="94">10</text>
<text x="256.5" y="91.4">9</text>
<text x="282.5" y="91.4">1</text>
<text x="282.5" y="94">2</text>
<text x="290.1" y="94">7 FPGA_D5</text>
<text x="290.1" y="91.4">8 FPGA_D4</text>
<text x="290.1" y="94">7</text>
<text x="290.1" y="91.4">8</text>
<text x="325.7" y="91.4">12</text>
<text x="325.7" y="94">13</text>
<text x="352.4" y="94">28</text>
<text x="352.4" y="91.4">29</text>
<text x="224.1" y="99">18</text>
<text x="255.9" y="96.5">11</text>
<text x="255.9" y="99">12</text>
<text x="282.5" y="96.5">3</text>
<text x="282.5" y="99">4</text>
<text x="290.1" y="99">5 FPGA_D7</text>
<text x="290.1" y="96.5">6 FPGA_D6</text>
<text x="290.1" y="99">5</text>
<text x="290.1" y="96.5">6</text>
<text x="325.7" y="96.5">14</text>
<text x="325.7" y="99">15</text>
<text x="325.7" y="101.6">16</text>
<text x="352.4" y="101.6">25</text>
<text x="352.4" y="99">26</text>
<text x="352.4" y="96.5">27</text>
<text x="255.9" y="104.1">15</text>
<text x="325.7" y="104.1">17</text>
<text x="325.7" y="106.7">18</text>
<text x="352.4" y="106.7">23</text>
<text x="352.4" y="104.1">24</text>
<text x="238.7" y="110.6" transform="rotate(-90 238.7 110.6)">1</text>
<text x="243.8" y="111.2" transform="rotate(-90 243.8 111.2)">14</text>
<text x="325.7" y="109.2">19</text>
<text x="325.7" y="111.7">20</text>
<text x="352.4" y="111.7">21</text>
<text x="352.4" y="109.2">22</text>
<text x="69.1" y="195.6">1</text>
<text x="81.8" y="195.6">5</text>
<text x="69.1" y="198.1">3</text>
<text x="76.2" y="205.2" transform="rotate(-90 76.2 205.2)">2</text>
</g>
<g font-size="1.3" fill="#0f0f0f">
<text x="36.8" y="60.8">VIN_RAW</text>
<text x="68.6" y="60.8">VF1</text>
<text x="100.3" y="60.8">VIN_FILT</text>
<text x="133.3" y="60.8">OPA_INP</text>
<text x="195.6" y="63.4">ADC_AIN</text>
<text x="268" y="63.4">ADC_CLAMP</text>
<text x="302.3" y="63.4">FPGA_CLAMP</text>
<text x="308" y="65.9">FPGA_CLK</text>
<text x="194.3" y="68.5">CLAMPIN</text>
<text x="302.3" y="68.5">FPGA_OTR</text>
<text x="139.6" y="76.2" transform="rotate(-90 139.6 76.2)">OPA_INN</text>
<text x="165" y="76.2" transform="rotate(-90 165 76.2)">VID_BUF</text>
<text x="274.3" y="76.1">AD_OTR</text>
<text x="308.6" y="73.5">FPGA_D7</text>
<text x="215.9" y="78.6">REFTF</text>
<text x="308.6" y="83.7">FPGA_D5</text>
<text x="308.6" y="81.2">FPGA_D6</text>
<text x="215.9" y="88.8">REFBF</text>
<text x="308.6" y="88.8">FPGA_D3</text>
<text x="308.6" y="86.2">FPGA_D4</text>
<text x="121.9" y="91.3">VBIAS</text>
<text x="215.9" y="93.9">VREF</text>
<text x="308.6" y="93.9">FPGA_D1</text>
<text x="308.6" y="91.3">FPGA_D2</text>
<text x="308.6" y="96.4">FPGA_D0</text>
<text x="268" y="104">ADC_CLK</text>
<text x="301" y="104">FPGA_CLK</text>
</g>
<g font-size="1.3" fill="#0000c2">
<text x="15.2" y="87.8">5th-order</text>
<text x="15.2" y="89.9">(source</text>
<text x="23.5" y="89.9">back-termination</text>
<text x="26" y="87.8">Butterworth</text>
<text x="38.1" y="87.8">LC</text>
<text x="41.5" y="89.9">+</text>
<text x="41.6" y="87.8">ladder,</text>
<text x="44.3" y="89.9">R1).</text>
<text x="49.3" y="87.8">75</text>
<text x="49.4" y="89.9">Flat</text>
<text x="52.9" y="87.8">ohm</text>
<text x="54.2" y="89.9">to</text>
<text x="57.2" y="89.9">~4.4</text>
<text x="58.1" y="87.8">in</text>
<text x="61" y="87.8">/</text>
<text x="62.3" y="89.9">MHz</text>
<text x="63.5" y="87.8">75</text>
<text x="67.1" y="87.8">ohm</text>
<text x="67.3" y="89.9">(chroma),</text>
<text x="72.2" y="87.8">out</text>
<text x="15.2" y="91.9">-3</text>
<text x="15.2" y="94">C0G</text>
<text x="19.2" y="91.9">dB</text>
<text x="20.2" y="94">caps,</text>
<text x="22.8" y="91.9">at</text>
<text x="25.8" y="91.9">6</text>
<text x="26.4" y="94">wirewound</text>
<text x="28.2" y="91.9">MHz,</text>
<text x="33.8" y="91.9">~</text>
<text x="35.9" y="91.9">-35</text>
<text x="37.3" y="94">inductors.</text>
<text x="41" y="91.9">dB</text>
<text x="44.6" y="91.9">at</text>
<text x="47.7" y="91.9">13.5</text>
<text x="47.9" y="94">Open</text>
<text x="53.1" y="91.9">MHz</text>
<text x="53.8" y="94">JP1</text>
<text x="58.1" y="91.9">(Nyquist</text>
<text x="58.4" y="94">for</text>
<text x="62.2" y="94">hi-Z</text>
<text x="67" y="91.9">at</text>
<text x="67.9" y="94">loop-through.</text>
<text x="70.1" y="91.9">27</text>
<text x="73.7" y="91.9">MS/s).</text>
<text x="15.2" y="98">Buffer</text>
<text x="15.2" y="100.1">(~192</text>
<text x="21.8" y="100.1">codes/V</text>
<text x="22.2" y="98">gain</text>
<text x="27.4" y="98">=</text>
<text x="30.1" y="98">1</text>
<text x="30.9" y="100.1">on</text>
<text x="32.5" y="98">+</text>
<text x="34.4" y="100.1">a</text>
<text x="35.2" y="98">R5/R6</text>
<text x="36.7" y="100.1">2</text>
<text x="39.1" y="100.1">V</text>
<text x="41.3" y="100.1">span).</text>
<text x="42.7" y="98">=</text>
<text x="45.4" y="98">1.5:</text>
<text x="48.4" y="100.1">Biased</text>
<text x="50.2" y="98">1</text>
<text x="52.6" y="98">Vpp</text>
<text x="55.9" y="100.1">at</text>
<text x="57.2" y="98">video</text>
<text x="58.9" y="100.1">VBIAS</text>
<text x="63.3" y="98">-&gt;</text>
<text x="65.4" y="100.1">=</text>
<text x="67.6" y="98">1.5</text>
<text x="68.1" y="100.1">2.0</text>
<text x="71.8" y="98">Vpp</text>
<text x="72.3" y="100.1">V;</text>
<text x="75.2" y="100.1">R6</text>
<text x="76.4" y="98">at</text>
<text x="78.8" y="100.1">returns</text>
<text x="79.4" y="98">the</text>
<text x="83.6" y="98">ADC</text>
<text x="15.2" y="102.1">to</text>
<text x="15.2" y="104.2">network</text>
<text x="18.3" y="102.1">VBIAS</text>
<text x="23.7" y="104.2">(R_IN</text>
<text x="24.7" y="102.1">so</text>
<text x="28.1" y="102.1">the</text>
<text x="29.9" y="104.2">&gt;=</text>
<text x="32.2" y="102.1">DC</text>
<text x="34.2" y="104.2">10</text>
<text x="35.9" y="102.1">gain</text>
<text x="37.8" y="104.2">ohm,</text>
<text x="41.1" y="102.1">is</text>
<text x="43.5" y="104.2">C_IN</text>
<text x="43.9" y="102.1">1.</text>
<text x="46.9" y="102.1">R7</text>
<text x="48.9" y="104.2">=</text>
<text x="50.6" y="102.1">+</text>
<text x="51.6" y="104.2">1</text>
<text x="53.3" y="102.1">C8</text>
<text x="54" y="104.2">uF</text>
<text x="57" y="102.1">are</text>
<text x="57.4" y="104.2">per</text>
<text x="61.2" y="102.1">the</text>
<text x="61.6" y="104.2">datasheet).</text>
<text x="65.3" y="102.1">AD9280</text>
<text x="73.7" y="102.1">clamp</text>
<text x="80.6" y="102.1">input</text>
<text x="231.1" y="123.4">Top/bottom</text>
<text x="231.1" y="125.4">MODE=AVDD,</text>
<text x="243.5" y="123.4">mode,</text>
<text x="244.4" y="125.4">REFSENSE=GND,</text>
<text x="250.4" y="123.4">2</text>
<text x="252.7" y="123.4">V</text>
<text x="255" y="123.4">span:</text>
<text x="231.1" y="127.5">REFTS=VREF</text>
<text x="231.1" y="129.5">-&gt;</text>
<text x="231.1" y="131.6">CLAMPIN</text>
<text x="235.5" y="129.5">AIN</text>
<text x="239.7" y="129.5">0..2</text>
<text x="240.4" y="131.6">=</text>
<text x="243.1" y="131.6">2</text>
<text x="244.2" y="127.5">(2</text>
<text x="244.4" y="129.5">V.</text>
<text x="245.5" y="131.6">V</text>
<text x="247.4" y="127.5">V),</text>
<text x="247.7" y="131.6">x</text>
<text x="249.9" y="131.6">4.3k/14.3k</text>
<text x="251.1" y="127.5">REFBS=GND</text>
<text x="273" y="127.2">33</text>
<text x="273" y="129.2">Header</text>
<text x="273" y="131.3">FPGA</text>
<text x="276.6" y="127.2">ohm</text>
<text x="278.9" y="131.3">32-40</text>
<text x="280.8" y="129.2">pins</text>
<text x="281.8" y="127.2">series</text>
<text x="285.9" y="129.2">6-7</text>
<text x="286.5" y="131.3">are</text>
<text x="288.6" y="127.2">R</text>
<text x="290.7" y="131.3">not</text>
<text x="291" y="127.2">at</text>
<text x="291.1" y="129.2">and</text>
<text x="294.1" y="127.2">the</text>
<text x="294.9" y="131.3">on</text>
<text x="295.7" y="129.2">15-18</text>
<text x="298.2" y="127.2">source</text>
<text x="298.4" y="131.3">the</text>
<text x="302.5" y="131.3">header</text>
<text x="303.3" y="129.2">are</text>
<text x="305.7" y="127.2">end</text>
<text x="307.5" y="129.2">the</text>
<text x="310.1" y="131.3">(33-40</text>
<text x="310.2" y="127.2">of</text>
<text x="311.6" y="129.2">on-board</text>
<text x="313.3" y="127.2">each</text>
<text x="318.5" y="131.3">drive</text>
<text x="318.9" y="127.2">line.</text>
<text x="322" y="129.2">LEDs:</text>
<text x="324.3" y="131.3">HDMI).</text>
<text x="328.3" y="129.2">leave</text>
<text x="334.4" y="129.2">free.</text>
<text x="231.1" y="133.6">=</text>
<text x="231.1" y="135.7">code</text>
<text x="231.1" y="137.7">white</text>
<text x="233.9" y="133.6">0.60</text>
<text x="236.8" y="135.7">~77,</text>
<text x="237.2" y="137.7">~211.</text>
<text x="239.3" y="133.6">V</text>
<text x="241.5" y="133.6">-&gt;</text>
<text x="241.9" y="135.7">sync</text>
<text x="245.9" y="133.6">back</text>
<text x="247.3" y="135.7">tip</text>
<text x="250.9" y="135.7">~19,</text>
<text x="251.4" y="133.6">porch</text>
<text x="257.9" y="133.6">at</text>
<text x="231.1" y="139.7">DRVDD</text>
<text x="231.1" y="141.8">3V3:</text>
<text x="236.4" y="141.8">3.3</text>
<text x="238.5" y="139.7">from</text>
<text x="240.6" y="141.8">V</text>
<text x="242.9" y="141.8">CMOS</text>
<text x="244" y="139.7">the</text>
<text x="248.1" y="139.7">Tang</text>
<text x="249.3" y="141.8">outputs.</text>
<text x="253.7" y="139.7">Nano</text>
<text x="15.2" y="212.3">+3.3VA:</text>
<text x="15.2" y="214.3">+5VA:</text>
<text x="22" y="214.3">filtered</text>
<text x="23.8" y="212.3">quiet</text>
<text x="29.7" y="212.3">LDO</text>
<text x="30" y="214.3">5</text>
<text x="32.4" y="214.3">V</text>
<text x="34.5" y="212.3">for</text>
<text x="34.6" y="214.3">for</text>
<text x="38.3" y="212.3">the</text>
<text x="38.5" y="214.3">the</text>
<text x="42.4" y="212.3">ADC</text>
<text x="42.6" y="214.3">video</text>
<text x="47.2" y="212.3">analog</text>
<text x="48.7" y="214.3">amp.</text>
<text x="54.8" y="212.3">supply.</text>
</g>
<text font-size="1.3" fill="#000084" x="304.7" y="92.7" transform="rotate(-90 304.7 92.7)">FPGA_D[0..7]</text>
<text font-size=".8" fill="#006464" x="153" y="65.9" transform="rotate(-90 153 65.9)">ENABLE</text>
</svg>
